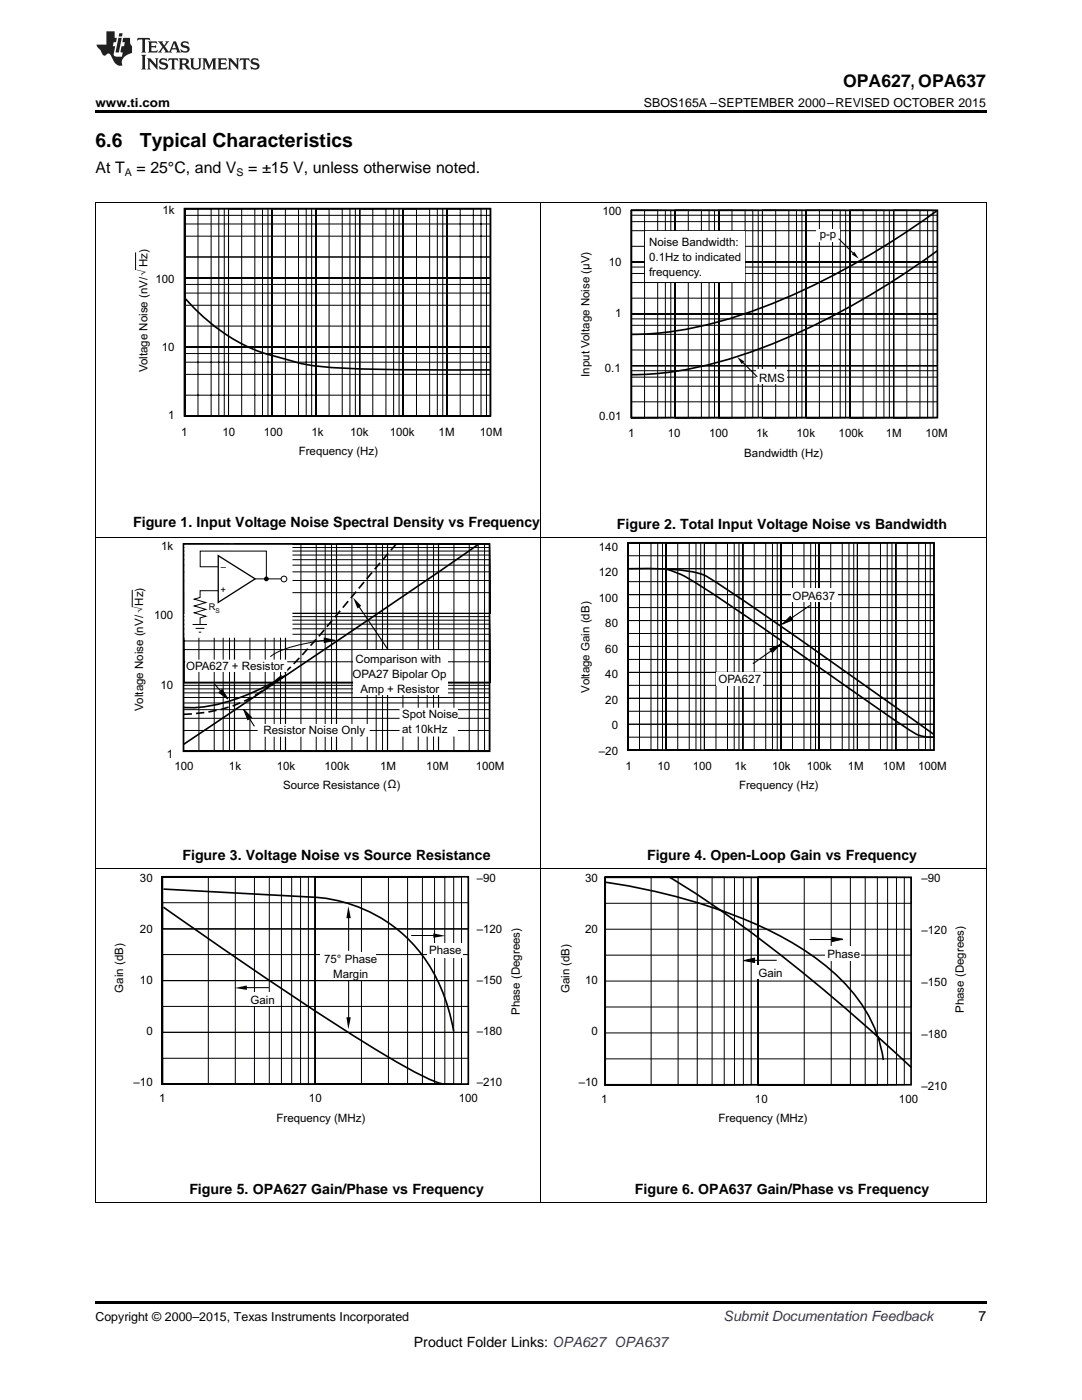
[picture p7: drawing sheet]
<svg xmlns="http://www.w3.org/2000/svg" width="216mm" height="279mm" viewBox="0 0 216 279" stroke-linecap="round" stroke-linejoin="round" font-family="sans-serif">
<path d="M19 239.9l.2 .1zM196.7 239.9l.1 .1zM19 259.7h177.8v.5h-177.8z" fill="#000"/>
<g fill="none" stroke="#000" stroke-width=".2">
<path d="M19.1 173.5v66.5M32.4 175h9.2v41.4h-9.2zM32.4 175h14.6v41.4h-14.6zM32.4 175h18.4v41.4h-18.4zM32.4 175h21.3v41.4h-21.3zM32.4 175h23.8v41.4h-23.8zM32.4 175h25.8v41.4h-25.8zM32.4 175h27.6v41.4h-27.6zM32.4 175h29.1v41.4h-29.1zM32.4 175h30.5v41.4h-30.5zM62.9 175h9.2v41.4h-9.2zM62.9 175h14.6v41.4h-14.6z"/>
<path d="M62.9 175h18.4v41.4h-18.4zM62.9 175h21.4v41.4h-21.4zM62.9 175h23.8v41.4h-23.8zM62.9 175h25.9v41.4h-25.9zM62.9 175h27.6v41.4h-27.6zM62.9 175h29.2v41.4h-29.2zM107.9 173.5v66.5M196.8 173.5v66.5M32.5 180.2h61v5.1h-61zM32.5 190.5h61v5.2h-61zM69.6 194.7v9.6zM69.6 181.8v8"/>
<path d="M69.6 194.7v9.6M69.6 181.8v8zM32.5 200.9h61v5.1h-61zM32.5 211.2h61v5.2h-61zM19 239.9h177.8"/>
</g>
<path d="M32.6 177.4l30.4 1.7a29.5 29.5 0 0 1 25.8 20.2l1 3.1 .7 3.5M32.6 181.1a881.5 881.5 0 0 0 44.5 29.6 67.5 67.5 0 0 0 10.6 5.5l1 .2" fill="none" stroke="#000" stroke-width=".33"/>
<g fill="#fff">
<path d="M85.3 188.1h7v3h-7z"/>
<path d="M49.7 198.1h5.2v2.7h-5.2z"/>
</g>
<path d="M46.9 197.2l2.4-.5v.9zM86.5 186.3l2.4 .5-2.4 .3z" fill="#000"/>
<path d="M48.3 197.1h5.4zM48.3 197.1h5.4M82.1 186.7h5.4zM82.1 186.7h5.4" fill="none" stroke="#000" stroke-width=".2"/>
<path d="M64 190h11v5.4h-11z" fill="#fff"/>
<path d="M69.5 180.8l.5 2.4h-.9zM69.1 203h.9l-.5 2.4z" fill="#000"/>
<path d="M32.4 175h61v41.4h-61zM120.8 175.1h61v41.4h-61z" fill="none" stroke="#000" stroke-width=".33"/>
<g fill="none" stroke="#000" stroke-width=".2">
<path d="M120.7 175.1h9.2v41.4h-9.2zM120.7 175.1h14.6v41.4h-14.6zM120.7 175.1h18.4v41.4h-18.4zM120.7 175.1h21.4v41.4h-21.4zM120.7 175.1h23.8v41.4h-23.8zM120.7 175.1h25.9v41.4h-25.9zM120.7 175.1h27.6v41.4h-27.6zM120.7 175.1h29.2v41.4h-29.2zM120.7 175.1h30.6v41.4h-30.6zM120.8 175.1h61v5.2h-61zM151.3 175.1h9.2v41.4h-9.2zM151.3 175.1h14.6v41.4h-14.6z"/>
<path d="M151.3 175.1h18.4v41.4h-18.4zM151.3 175.1h21.3v41.4h-21.3zM151.3 175.1h23.8v41.4h-23.8zM151.3 175.1h25.8v41.4h-25.8zM151.3 175.1h27.6v41.4h-27.6zM151.3 175.1h29.1v41.4h-29.1zM32.3 185.4h61.2M32.3 195.7h61.2M120.8 185.4h61v5.2h-61zM120.8 195.8h61v5.2h-61zM32.3 206h61.2M120.8 206.1h61v5.2h-61z"/>
</g>
<g fill="#fff">
<path d="M164.8 188.9h7v2.9h-7z"/>
<path d="M151 192.7h5.2v2.6h-5.2z"/>
</g>
<path d="M148.4 191.7l2.2-.5v.9zM166 187.1l2.1 .3-2.1 .5z" fill="#000"/>
<g fill="none" stroke="#000" stroke-width=".2">
<path d="M19.1 107.3v66.2M36.6 108.5h9.2v41.4h-9.2zM36.6 108.5h7.9v41.4h-7.9zM36.6 108.5h6.1v41.4h-6.1zM36.6 108.5h3.1v41.4h-3.1zM36.6 108.6h61.1v13.8h-61.1zM36.6 109.3h61.1v13.1h-61.1zM36.6 110h61.1v12.4h-61.1zM36.6 110.8h61.1v11.6h-61.1zM36.6 111.7h61.1v10.7h-61.1zM36.6 112.8h61.1v9.6h-61.1zM36.6 114.1h61.1v8.3h-61.1z"/>
<path d="M36.6 115.8h61.1v6.6h-61.1zM36.6 118.3h61.1v4.1h-61.1zM46.8 108.5h10.2v41.4h-10.2zM46.8 108.5h9.2v41.4h-9.2zM46.8 108.5h7.9v41.4h-7.9zM46.8 108.5h6.1v41.4h-6.1zM46.8 108.5h3.1v41.4h-3.1zM57 108.5h9.2v41.4h-9.2zM57 108.5h7.9v41.4h-7.9zM57 108.5h6.1v41.4h-6.1zM57 108.5h3v41.4h-3zM67.1 108.5h10.2v41.4h-10.2z"/>
<path d="M67.1 108.5h9.2v41.4h-9.2zM67.1 108.5h8v41.4h-8zM67.1 108.5h6.2v41.4h-6.2zM67.2 108.5h3v41.4h-3zM77.3 108.5h9.2v41.4h-9.2zM77.3 108.5h7.9v41.4h-7.9zM77.3 108.5h6.2v41.4h-6.2zM77.3 108.5h3.1v41.4h-3.1zM87.5 108.5h10.2v41.4h-10.2zM87.5 108.5h9.2v41.4h-9.2zM87.5 108.5h7.9v41.4h-7.9zM87.5 108.5h6.1v41.4h-6.1z"/>
<path d="M87.5 108.5h3.1v41.4h-3.1zM107.9 107.3v66.2M196.8 107.3v66.2M36.6 136.1h61.1v13.8h-61.1zM36.6 136.8h61.1v13.1h-61.1zM36.6 137.5h61.1v12.4h-61.1zM36.6 138.3h61.1v11.6h-61.1zM36.6 139.2h61.1v10.7h-61.1zM36.6 123.1h61.1v13.1h-61.1zM36.6 123.8h61.1v12.4h-61.1zM36.6 124.6h61.1v11.6h-61.1zM36.6 125.5h61.1v10.7h-61.1z"/>
<path d="M36.6 126.6h61.1v9.6h-61.1zM36.6 127.9h61.1v8.3h-61.1zM36.6 129.6h61.1v6.6h-61.1zM36.6 132.1h61.1v4.1h-61.1zM36.6 140.3h61.1v9.6h-61.1zM36.6 141.6h61.1v8.3h-61.1zM36.6 143.4h61.1v6.5h-61.1zM36.6 145.8h61.1v4.1h-61.1zM19 173.4h177.8M148.4 191.7l2.2-.5v.9zM150.1 191.7l4.9-.1zM150.1 191.6h4.9"/>
<path d="M161.6 187.5h6.6zM161.6 187.5h6.6M166 187.1l2.1 .3-2.1 .5z"/>
</g>
<path d="M36.6 108.6h61.1v41.3h-61.1zM120.8 176.1a116.7 116.7 0 0 1 32.9 9.7 48.5 48.5 0 0 1 17 13 26.7 26.7 0 0 1 5.6 12.8M133.6 175.1a199 199 0 0 1 25.4 18l12.3 10.4 10.5 9.5" fill="none" stroke="#000" stroke-width=".33"/>
<path d="M36.6 142.6a28.2 28.2 0 0 0 20.3-8.4 168.8 168.8 0 0 0 13.2-14.9l8.9-10.6" fill="none" stroke="#000" stroke-width=".33" stroke-dasharray="1.7 .8" stroke-linecap="butt"/>
<path d="M36.9 108.9h21.3v18.2h-21.3z" fill="#fff"/>
<path d="M36.9 108.9h21.3v18.2h-21.3z" fill="none" stroke="#fff" stroke-width=".26"/>
<path d="M95.4 108.7l-18.5 12.7-40.3 27.2M57 134.8a42.7 42.7 0 0 1-16.9 6.3l-3.5 .1" fill="none" stroke="#000" stroke-width=".33"/>
<path d="M37.1 131.8h20.1v2.1h-20.1z" fill="#fff"/>
<path d="M37.1 131.8h20.1v2.1h-20.1z" fill="none" stroke="#fff" stroke-width=".33"/>
<path d="M51.6 144.7h22v2.2h-22z" fill="#fff"/>
<path d="M51.6 144.7h22v2.2h-22z" fill="none" stroke="#fff" stroke-width=".33"/>
<path d="M43.7 138.2l.6-.6 1.2 1.9zM42.8 136.5l2.7 3zM48.6 141.6l1.6 1.5-.8 .5zM48.6 141.6l2.2 3.3z" fill="#000"/>
<path d="M42.8 136.5l2.7 3zM43.7 138.2l.6-.6 1.2 1.9zM48.6 141.6l1.6 1.5-.8 .5zM48.6 141.6l2.2 3.3z" fill="none" stroke="#000" stroke-width=".2"/>
<path d="M79.9 141.4h11.3v5.4h-11.3z" fill="#fff"/>
<path d="M79.9 141.4h11.3v5.4h-11.3z" fill="none" stroke="#fff" stroke-width=".33"/>
<path d="M26.4 117.7v3.5M71.2 120.4l6.2 9.3z" fill="none" stroke="#000" stroke-width=".2"/>
<path d="M70.5 119.3l1.6 1.6-.8 .5zM71.2 120.4l6.2 9.3z" fill="#000"/>
<path d="M70.5 129.8h18.8v9h-18.8z" fill="#fff"/>
<path d="M64.7 127.3l2.2 .5-2.2 .4z" fill="#000"/>
<path d="M43.5 113.1h-3.6v-3.1h13.2v5.6M50.9 115.5h5.7M38.4 124.6h2.9M39 125.4h1.8M39.7 126.2h.4M64.7 127.3l2.2 .5-2.2 .4zM65.4 127.7a42.4 42.4 0 0 0-9.5 2.2l-1.9 1.2" fill="none" stroke="#000" stroke-width=".2"/>
<path d="M43.5 110.9l7.4 4.6-7.4 4.7z" fill="none" stroke="#000" stroke-width=".26"/>
<circle cx="56.7" cy="115.6" r=".57" fill="#fff"/>
<g fill="none" stroke="#000" stroke-width=".2">
<path d="M43.5 117.9h-3.6v1.3l-1.1 .4 2.3 .7-2.3 .6 2.3 .7-2.3 .7 2.3 .7-1.2 .3v1.2M125.3 108.3h7.6v41.4h-7.6zM125.3 108.3h6.9v41.4h-6.9zM125.3 108.3h5.9v41.4h-5.9zM125.3 108.3h4.6v41.4h-4.6zM125.3 108.3h2.3v41.4h-2.3zM125.3 108.3h61.1v5.2h-61.1zM125.3 108.3h61.1v2.6h-61.1zM125.3 113.5h61.1v2.6h-61.1zM125.3 118.7h61.1v5.1h-61.1zM125.3 118.7h61.1v2.6h-61.1zM132.9 108.3h6.9v41.4h-6.9z"/>
<path d="M132.9 108.3h6v41.4h-6zM132.9 108.3h4.6v41.4h-4.6zM132.9 108.3h2.3v41.4h-2.3zM140.6 108.3h7.6v41.4h-7.6zM140.6 108.3h6.9v41.4h-6.9zM140.6 108.3h5.9v41.4h-5.9zM140.6 108.3h4.6v41.4h-4.6zM140.6 108.3h2.3v41.4h-2.3zM148.2 108.3h6.9v41.4h-6.9zM148.2 108.3h5.9v41.4h-5.9zM148.2 108.3h4.6v41.4h-4.6zM148.2 108.3h2.3v41.4h-2.3z"/>
<path d="M155.8 108.3h7.7v41.4h-7.7zM155.8 108.3h6.9v41.4h-6.9zM155.8 108.3h6v41.4h-6zM155.8 108.3h4.6v41.4h-4.6zM155.8 108.3h2.3v41.4h-2.3zM163.5 108.3h7.6v41.4h-7.6zM163.5 108.3h6.9v41.4h-6.9zM163.5 108.3h5.9v41.4h-5.9zM163.5 108.3h4.6v41.4h-4.6zM163.5 108.3h2.3v41.4h-2.3zM171.1 108.3h6.9v41.4h-6.9zM171.1 108.3h5.9v41.4h-5.9z"/>
<path d="M171.1 108.3h4.6v41.4h-4.6zM171.1 108.3h2.3v41.4h-2.3zM178.7 108.3h7.7v41.4h-7.7zM178.7 108.3h6.9v41.4h-6.9zM178.7 108.3h6v41.4h-6zM178.7 108.3h4.6v41.4h-4.6zM178.7 108.3h2.3v41.4h-2.3zM125.3 123.8h61.1v2.6h-61.1zM125.3 129h61.1v5.2h-61.1zM125.3 129h61.1v2.6h-61.1zM125.3 134.2h61.1v2.6h-61.1zM125.3 139.4h61.1v5.1h-61.1z"/>
<path d="M125.3 139.4h61.1v2.5h-61.1zM125.3 144.5h61.1v2.6h-61.1z"/>
<circle cx="56.7" cy="115.6" r=".57"/>
</g>
<circle cx="53.1" cy="115.5" r=".48" fill="#000"/>
<path d="M125.3 113.5h.2a65 65 0 0 1 13.4 .8l2.2 .8a1374.6 1374.6 0 0 1 44.5 30.9l.8 .6" fill="none" stroke="#000" stroke-width=".33"/>
<g fill="#fff">
<path d="M142.9 134.1h9.2v2.6h-9.2z"/>
<path d="M158 117.4h9.2v2.6h-9.2z"/>
</g>
<path d="M153.6 129.5l2-.8-1.5 1.5zM150.3 132.5l5.3-3.8zM156.1 124.5l1.6-1.5 .5 .7zM156.1 124.5l5.5-3.7z" fill="#000"/>
<g fill="none" stroke="#000" stroke-width=".2">
<path d="M19.1 40.4v66.9M107.9 40.4v66.9M126 42h7.9v41.4h-7.9zM126 42h6.8v41.4h-6.8zM126 42h5.2v41.4h-5.2zM126 42h2.6v41.4h-2.6zM126 42h61.1v10.3h-61.1zM126 43h61.1v9.3h-61.1zM126 44.2h61.1v8.1h-61.1zM126 46h61.1v6.3h-61.1zM126 49.2h61.1v3.1h-61.1zM126 53.3h61.1v9.3h-61.1z"/>
<path d="M126 54.6h61.1v8h-61.1zM126 56.4h61.1v6.2h-61.1zM126 59.5h61.1v3.1h-61.1zM134.7 42h8.7v41.4h-8.7zM134.7 42h7.9v41.4h-7.9zM134.7 42h6.8v41.4h-6.8zM134.7 42h5.3v41.4h-5.3zM134.7 42h2.6v41.4h-2.6zM143.4 42h7.9v41.4h-7.9zM143.4 42h6.8v41.4h-6.8zM143.4 42h5.3v41.4h-5.3zM143.4 42h2.7v41.4h-2.7z"/>
<path d="M152.1 42h8.8v41.4h-8.8zM152.1 42h7.9v41.4h-7.9zM152.1 42h6.8v41.4h-6.8zM152.1 42h5.3v41.4h-5.3zM152.2 42h2.6v41.4h-2.6zM160.9 42h7.8v41.4h-7.8zM160.9 42h6.8v41.4h-6.8zM160.9 42h5.2v41.4h-5.2zM160.9 42h2.6v41.4h-2.6zM169.6 42h8.7v41.4h-8.7zM169.6 42h7.9v41.4h-7.9zM169.6 42h6.8v41.4h-6.8z"/>
<path d="M169.6 42h5.2v41.4h-5.2zM169.6 42h2.6v41.4h-2.6zM178.3 42h7.9v41.4h-7.9zM178.3 42h6.8v41.4h-6.8zM178.3 42h5.3v41.4h-5.3zM178.3 42h2.6v41.4h-2.6zM196.8 40.4v66.9M126 62.6h61.1v10.4h-61.1zM126 63.6h61.1v9.4h-61.1zM126 64.9h61.1v8.1h-61.1zM126 66.7h61.1v6.3h-61.1zM126 69.8h61.1v3.2h-61.1z"/>
<path d="M126 74h61.1v9.3h-61.1zM126 75.3h61.1v8h-61.1zM126 77.1h61.1v6.2h-61.1zM126 80.2h61.1v3.1h-61.1zM19 107.2h177.8M150.3 132.5l5.3-3.8zM153.6 129.5l2-.8-1.5 1.5zM156.1 124.5l1.6-1.5 .5 .7zM156.1 124.5l5.5-3.7z"/>
</g>
<path d="M126 42h61v41.4h-61zM187 42a151.6 151.6 0 0 1-37.8 20.4 70.8 70.8 0 0 1-23.2 4.3M187 50a151.6 151.6 0 0 1-37.8 20.5 70.8 70.8 0 0 1-23.2 4.3M125.3 108.3h61.1v41.4h-61.1zM132.9 113.6a22.8 22.8 0 0 1 7 3.4l11.5 7.7 19 13.3a173.6 173.6 0 0 0 12.8 8.7l1.6 .4h1.6" fill="none" stroke="#000" stroke-width=".33"/>
<g fill="#fff">
<path d="M128.8 46.2h19.8v10h-19.8z"/>
<path d="M150.9 73.8h6.1v2.9h-6.1z"/>
<path d="M162.8 45.7h4.7v2.4h-4.7z"/>
</g>
<path d="M19 22h177.8v.5h-177.8zM167.3 47.6l3.3 3.3zM170.5 50.2l.8 1.4-1.3-.8zM147.1 71.2l1.4 .9-.5 .6zM147.8 71.9l3.3 3.3z" fill="#000"/>
<g fill="none" stroke="#000" stroke-width=".2">
<path d="M19 40.4h177.8M27.1 50.4v3.5M36.8 41.6h61.1v13.8h-61.1zM36.8 43h61.1v12.4h-61.1zM36.8 44.7h61.1v10.7h-61.1zM36.8 47.1h61.1v8.3h-61.1zM36.8 51.3h61.1v4.1h-61.1zM36.8 55.4h61.1v13.8h-61.1zM36.8 56.8h61.1v12.4h-61.1zM36.8 58.5h61.1v10.7h-61.1zM36.8 51.3h61.1M36.8 41.6h61.1v41.4h-61.1z"/>
<path d="M36.9 41.6h8.7v41.4h-8.7zM36.9 41.6h7.8v41.4h-7.8zM36.9 41.6h6.8v41.4h-6.8zM36.9 41.6h5.2v41.4h-5.2zM36.9 41.6h2.6v41.4h-2.6zM45.6 41.6h8.7v41.4h-8.7zM45.6 41.6h7.9v41.4h-7.9zM45.6 41.6h6.8v41.4h-6.8zM45.6 41.6h5.2v41.4h-5.2zM45.6 41.6h2.6v41.4h-2.6zM45.6 41.6v41.4M54.3 41.6h8.7v41.4h-8.7z"/>
<path d="M54.3 41.6h7.9v41.4h-7.9zM54.3 41.6h6.8v41.4h-6.8zM54.3 41.6h5.3v41.4h-5.3zM54.3 41.6h2.6v41.4h-2.6zM54.3 41.6v41.4M63 41.6h8.8v41.4h-8.8zM63 41.6h7.9v41.4h-7.9zM63 41.6h6.8v41.4h-6.8zM63 41.6h5.3v41.4h-5.3zM63 41.6h2.7v41.4h-2.7zM63.1 41.6v41.4M71.8 41.6h8.7v41.4h-8.7z"/>
<path d="M71.8 41.6h7.8v41.4h-7.8zM71.8 41.6h6.7v41.4h-6.7zM71.8 41.6h5.2v41.4h-5.2zM71.8 41.6h2.6v41.4h-2.6zM80.5 41.6h8.7v41.4h-8.7zM80.5 41.6h7.8v41.4h-7.8zM80.5 41.6h6.8v41.4h-6.8zM80.5 41.6h5.2v41.4h-5.2zM80.5 41.6h2.6v41.4h-2.6zM80.5 41.6v41.4M89.2 41.6v41.4M89.2 41.6h8.7v41.4h-8.7z"/>
<path d="M89.2 41.6h7.9v41.4h-7.9zM89.2 41.6h6.8v41.4h-6.8zM89.2 41.6h5.2v41.4h-5.2zM89.2 41.6h2.6v41.4h-2.6zM167.3 47.6l3.3 3.3zM36.8 69.2h61.1v13.8h-61.1zM36.8 70.6h61.1v12.4h-61.1zM36.8 72.3h61.1v10.7h-61.1zM36.8 74.7h61.1v8.3h-61.1zM36.8 78.9h61.1v4.1h-61.1zM36.8 60.9h61.1v8.3h-61.1zM36.8 65.1h61.1v4.1h-61.1z"/>
<path d="M147.8 71.9l3.3 3.3z"/>
</g>
<path d="M36.8 41.6h61v41.4h-61zM36.8 59.4a38.1 38.1 0 0 0 15.5 11l3.9 1.1a40.1 40.1 0 0 0 13.1 2 641.4 641.4 0 0 0 28.5 .3" fill="none" stroke="#000" stroke-width=".33"/>
<g fill="#231f20">
<path d="M27.5 7.6l-.1 .5 .4-.2h.6v.1v2.1l-.2 .4h1l-.3-.4v-2.1l.1-.1h.5l.5 .2-.2-.5zM29.5 8.3l.2 .3v1.5l-.2 .4h1.8l.2-.6a1.04 1.04 0 0 1-1.3 .2v-.7h.6l.3 .2v-.6l-.3 .2h-.6v-.6l.8-.1 .4 .3-.2-.5zM31.5 8.3l.9 1.1-.9 1.1h.8l-.2-.2 .5-.7 .4 .7-.2 .2h1.5l-.1-.2 .1-.4h.9l.1 .4-.2 .2h1l-.3-.3-.7-1.9h-.5l-.9 2-.8-1 .9-1h-.8l.1 .3-.3 .5-.4-.6 .2-.2zM34.7 8.6l.4 1h-.7zM36.3 8.4a.63 .63 0 0 0-.2 .7 .63 .63 0 0 0 .6 .4l.6 .2 .1 .2a.75 .75 0 0 1-.7 .4 .75 .75 0 0 1-.6-.5l.1 .7 .1-.1a1.11 1.11 0 0 0 1.5-.6 1.13 1.13 0 0 0-1.2-.8l-.1-.4a1.04 1.04 0 0 1 1.2 .2l-.2-.5-.1 .1-.5-.2zM28.2 10.9l.2 .4v2.2l-.2 .4h1l-.3-.4v-2.2l.3-.4zM29.3 11.6l.3 .4v1.5l-.3 .4h.8l-.2-.4v-1.3l1.5 1.7v-1.9l.2-.4h-.7l.2 .4v.9l-1.1-1.3zM32 11.8a.62 .62 0 0 0-.2 .7 .62 .62 0 0 0 .6 .4l.6 .1 .1 .3a.76 .76 0 0 1-.7 .3 .76 .76 0 0 1-.6-.4l.1 .7 .1-.1a1.11 1.11 0 0 0 1.5-.6 1.13 1.13 0 0 0-1.2-.8l-.1-.4a1.04 1.04 0 0 1 1.2 .2l-.2-.6-.1 .1-.5-.1zM33.7 11.6l-.2 .6a.61 .61 0 0 1 .8-.3v1.6l-.2 .4h.9l-.2-.4v-1.6a.63 .63 0 0 1 .8 .3l-.2-.6zM35.6 11.6l.3 .4v1.5l-.3 .4h1l-.2-.2v-.8l.5 .2a.76 .76 0 0 0 1.2 .7l-1-1a.58 .58 0 0 0 .6-.5 .58 .58 0 0 0-.5-.6zM36.4 11.9h.1a.45 .45 0 0 1 .5 .1 .45 .45 0 0 1 .1 .5l-.7 .2zM37.9 11.6l.2 .2a2.17 2.17 0 0 0 .3 1.9 .99 .99 0 0 0 1.6-.6v-1.1l.2-.4h-.7l.2 .2a1.92 1.92 0 0 1-.2 1.8 .6 .6 0 0 1-.9-.5v-1.1l.2-.4zM40.4 11.6l.2 .4v1.5l-.2 .4h.7l-.2-.4v-1.4l.8 1.8 .8-1.8v1.4l-.2 .4h.9l-.2-.4v-1.5l.2-.4h-.8l-.6 1.5-.6-1.5zM43.4 11.6l.2 .4v1.5l-.2 .4h1.8l.2-.6a1.04 1.04 0 0 1-1.3 .1v-.6h.5l.4 .2v-.6l-.4 .2h-.5v-.7h.8l.3 .3-.1-.6zM45.5 11.6l.2 .4v1.5l-.2 .4h.7l-.2-.4v-1.3l1.5 1.7v-1.9l.2-.4h-.7l.2 .4v.9l-1.1-1.3zM47.9 11.6l-.1 .6a.61 .61 0 0 1 .8-.3v1.6l-.3 .4h1l-.3-.4 .1-1.6a.63 .63 0 0 1 .7 .3l-.1-.6zM50.2 11.8a.62 .62 0 0 0-.2 .7 .62 .62 0 0 0 .6 .4l.6 .1 .2 .3a.76 .76 0 0 1-.8 .3 .76 .76 0 0 1-.6-.4l.1 .7 .2-.1a1.11 1.11 0 0 0 1.5-.6 1.13 1.13 0 0 0-1.3-.8l-.1-.4a1.04 1.04 0 0 1 1.2 .2l-.1-.6-.2 .1-.5-.1z"/>
<path d="M21.2 6.3v2.6h-1.9l.1 .4 .7 .9a.91 .91 0 0 0 1 .8 .56 .56 0 0 1 .5-.3 .56 .56 0 0 1 .5 .3l.4 .8a1.53 1.53 0 0 0 1.9 1.2 1.54 1.54 0 0 1 1-2.1l.9-.3v-1.4a1.52 1.52 0 0 1-.3-1.6h-1.4l-.2 .8h.5l-.2 .8h-.4l-.2 1v.2l.4 .1-.2 .8a1.93 1.93 0 0 1-1.6-.3l.3-1.8h-.5l.2-.8h.4l.2-.8h-.4v-1.3zM23.6 7.6l-.6 2.9h.7l.6-2.9zM23.8 6.6l-.1 .7h.6l.2-.7z"/>
</g>
<g font-size="3.9">
<text x="19" y="29.3">6.6</text>
<text x="27.9" y="29.3">Typical Characteristics</text>
</g>
<text font-size="3.5" x="168.2" y="17.3">OPA627, OPA637</text>
<g font-size="3.2">
<text x="19" y="34.4">At T</text>
<text x="27.2" y="34.4">= 25°C, and V</text>
<text x="49.5" y="34.4">= ±15 V, unless otherwise noted.</text>
</g>
<g font-size="2.8">
<text x="26.6" y="105.2">Figure 1. Input Voltage Noise Spectral Density vs Frequency</text>
<text x="123.1" y="105.5">Figure 2. Total Input Voltage Noise vs Bandwidth</text>
<text x="36.4" y="171.7">Figure 3. Voltage Noise vs Source Resistance</text>
<text x="129.1" y="171.7">Figure 4. Open-Loop Gain vs Frequency</text>
<text x="37.8" y="238.2">Figure 5. OPA627 Gain/Phase vs Frequency</text>
<text x="126.7" y="238.2">Figure 6. OPA637 Gain/Phase vs Frequency</text>
<text x="195.3" y="263.6">7</text>
<text x="82.6" y="268.9">Product Folder Links: OPA627 OPA637</text>
</g>
<text font-size="2.8" fill="#0000c8" x="144.4" y="263.6">Submit Documentation Feedback</text>
<g font-size="2.5">
<text x="19" y="21.4">www.ti.com</text>
<text x="128.5" y="21.4">SBOS165A –SEPTEMBER 2000–REVISED OCTOBER 2015</text>
<text x="19" y="263.6">Copyright © 2000–2015, Texas Instruments Incorporated</text>
</g>
<g font-size="2.3">
<text x="32.4" y="42.8">1k</text>
<text x="120.2" y="43">100</text>
<text x="163.6" y="47.5">p-p</text>
<text x="121.5" y="53.1">10</text>
<text x="129.5" y="49.1">Noise Bandwidth:</text>
<text x="129.5" y="52.1">0.1Hz to indicated</text>
<text x="31" y="56.4">100</text>
<text x="129.5" y="55">frequency.</text>
<text x="122.7" y="63.3">1</text>
<text x="32.3" y="70">10</text>
<text x="29.4" y="74.3" transform="rotate(-90 29.4 74.3)">Voltage Noise (nV/√Hz)</text>
<text x="117.6" y="75.2" transform="rotate(-90 117.6 75.2)">Input Voltage Noise (µV)</text>
<text x="120.7" y="74.2">0.1</text>
<text x="151.5" y="76.2">RMS</text>
<text x="33.6" y="83.6">1</text>
<text x="119.6" y="83.9">0.01</text>
<text x="36.2" y="87">1</text>
<text x="44.4" y="87">10</text>
<text x="52.6" y="87">100</text>
<text x="62.2" y="87">1k</text>
<text x="69.9" y="87">10k</text>
<text x="77.8" y="87">100k</text>
<text x="87.5" y="87">1M</text>
<text x="95.8" y="87">10M</text>
<text x="125.4" y="87.1">1</text>
<text x="133.2" y="87.1">10</text>
<text x="141.5" y="87.1">100</text>
<text x="150.9" y="87.1">1k</text>
<text x="159" y="87.1">10k</text>
<text x="167.3" y="87.1">100k</text>
<text x="176.8" y="87.1">1M</text>
<text x="184.7" y="87.1">10M</text>
<text x="59.6" y="90.9">Frequency (Hz)</text>
<text x="148.5" y="91.2">Bandwidth (Hz)</text>
<text x="32.2" y="109.7">1k</text>
<text x="119.5" y="109.9">140</text>
<text x="119.5" y="115">120</text>
<text x="158.1" y="119.7">OPA637</text>
<text x="30.8" y="123.6">100</text>
<text x="119.5" y="120.1">100</text>
<text x="120.8" y="125.2">80</text>
<text x="120.8" y="130.3">60</text>
<text x="32" y="137.5">10</text>
<text x="37.1" y="133.8">OPA627 + Resistor</text>
<text x="70.4" y="135.3">OPA27 Bipolar Op</text>
<text x="70.9" y="132.3">Comparison with</text>
<text x="120.8" y="135.4">40</text>
<text x="143.4" y="136.4">OPA627</text>
<text x="28.6" y="141.8" transform="rotate(-90 28.6 141.8)">Voltage Noise (nV/√Hz)</text>
<text x="71.9" y="138.2">Amp + Resistor</text>
<text x="80.2" y="143.4">Spot Noise</text>
<text x="117.6" y="138.2" transform="rotate(-90 117.6 138.2)">Voltage Gain (dB)</text>
<text x="120.8" y="140.5">20</text>
<text x="52.6" y="146.6">Resistor Noise Only</text>
<text x="80.2" y="146.3">at 10kHz</text>
<text x="122.1" y="145.6">0</text>
<text x="33.3" y="151.4">1</text>
<text x="34.8" y="153.6">100</text>
<text x="45.7" y="153.6">1k</text>
<text x="55.2" y="153.6">10k</text>
<text x="64.8" y="153.6">100k</text>
<text x="75.8" y="153.6">1M</text>
<text x="85.1" y="153.6">10M</text>
<text x="94.9" y="153.6">100M</text>
<text x="119.5" y="150.6">–20</text>
<text x="124.8" y="153.6">1</text>
<text x="131.2" y="153.6">10</text>
<text x="138.2" y="153.6">100</text>
<text x="146.5" y="153.6">1k</text>
<text x="154.1" y="153.6">10k</text>
<text x="161" y="153.6">100k</text>
<text x="169.1" y="153.6">1M</text>
<text x="176.2" y="153.6">10M</text>
<text x="183.2" y="153.6">100M</text>
<text x="56.5" y="157.4">Source Resistance (Ω)</text>
<text x="147.5" y="157.4">Frequency (Hz)</text>
<text x="27.9" y="176">30</text>
<text x="95.1" y="176">–90</text>
<text x="116.8" y="176.1">30</text>
<text x="183.9" y="176.1">–90</text>
<text x="27.9" y="186.1">20</text>
<text x="85.6" y="190.4">Phase</text>
<text x="95.1" y="186.2">–120</text>
<text x="116.8" y="186.3">20</text>
<text x="165.1" y="191.2">Phase</text>
<text x="183.9" y="186.4">–120</text>
<text x="27.9" y="196.3">10</text>
<text x="64.7" y="192.1">75° Phase</text>
<text x="66.5" y="195.1">Margin</text>
<text x="95.1" y="196.4">–150</text>
<text x="116.8" y="196.4">10</text>
<text x="151.3" y="195">Gain</text>
<text x="183.9" y="196.8">–150</text>
<text x="24.6" y="198.1" transform="rotate(-90 24.6 198.1)">Gain (dB)</text>
<text x="50" y="200.4">Gain</text>
<text x="103.7" y="202.6" transform="rotate(-90 103.7 202.6)">Phase (Degrees)</text>
<text x="113.6" y="198.3" transform="rotate(-90 113.6 198.3)">Gain (dB)</text>
<text x="192.3" y="202.2" transform="rotate(-90 192.3 202.2)">Phase (Degrees)</text>
<text x="29.2" y="206.5">0</text>
<text x="95.1" y="206.6">–180</text>
<text x="118.1" y="206.6">0</text>
<text x="183.9" y="207.1">–180</text>
<text x="26.7" y="216.7">–10</text>
<text x="31.8" y="220">1</text>
<text x="61.6" y="220">10</text>
<text x="91.5" y="220">100</text>
<text x="95.1" y="216.8">–210</text>
<text x="115.5" y="216.8">–10</text>
<text x="120" y="220.1">1</text>
<text x="150.6" y="220.1">10</text>
<text x="179.4" y="220.1">100</text>
<text x="183.9" y="217.5">–210</text>
<text x="55.2" y="223.9">Frequency (MHz)</text>
<text x="143.4" y="223.9">Frequency (MHz)</text>
</g>
<g font-size="2.1">
<text x="24.9" y="35.1">A</text>
<text x="47.2" y="35.1">S</text>
</g>
<g font-size="1.9">
<text x="44" y="113.8">–</text>
<text x="44" y="118.4">+</text>
</g>
<text font-size="1.8" x="41.6" y="121.8">R</text>
<text font-size="1.3" x="43" y="122.3">S</text>
</svg>
